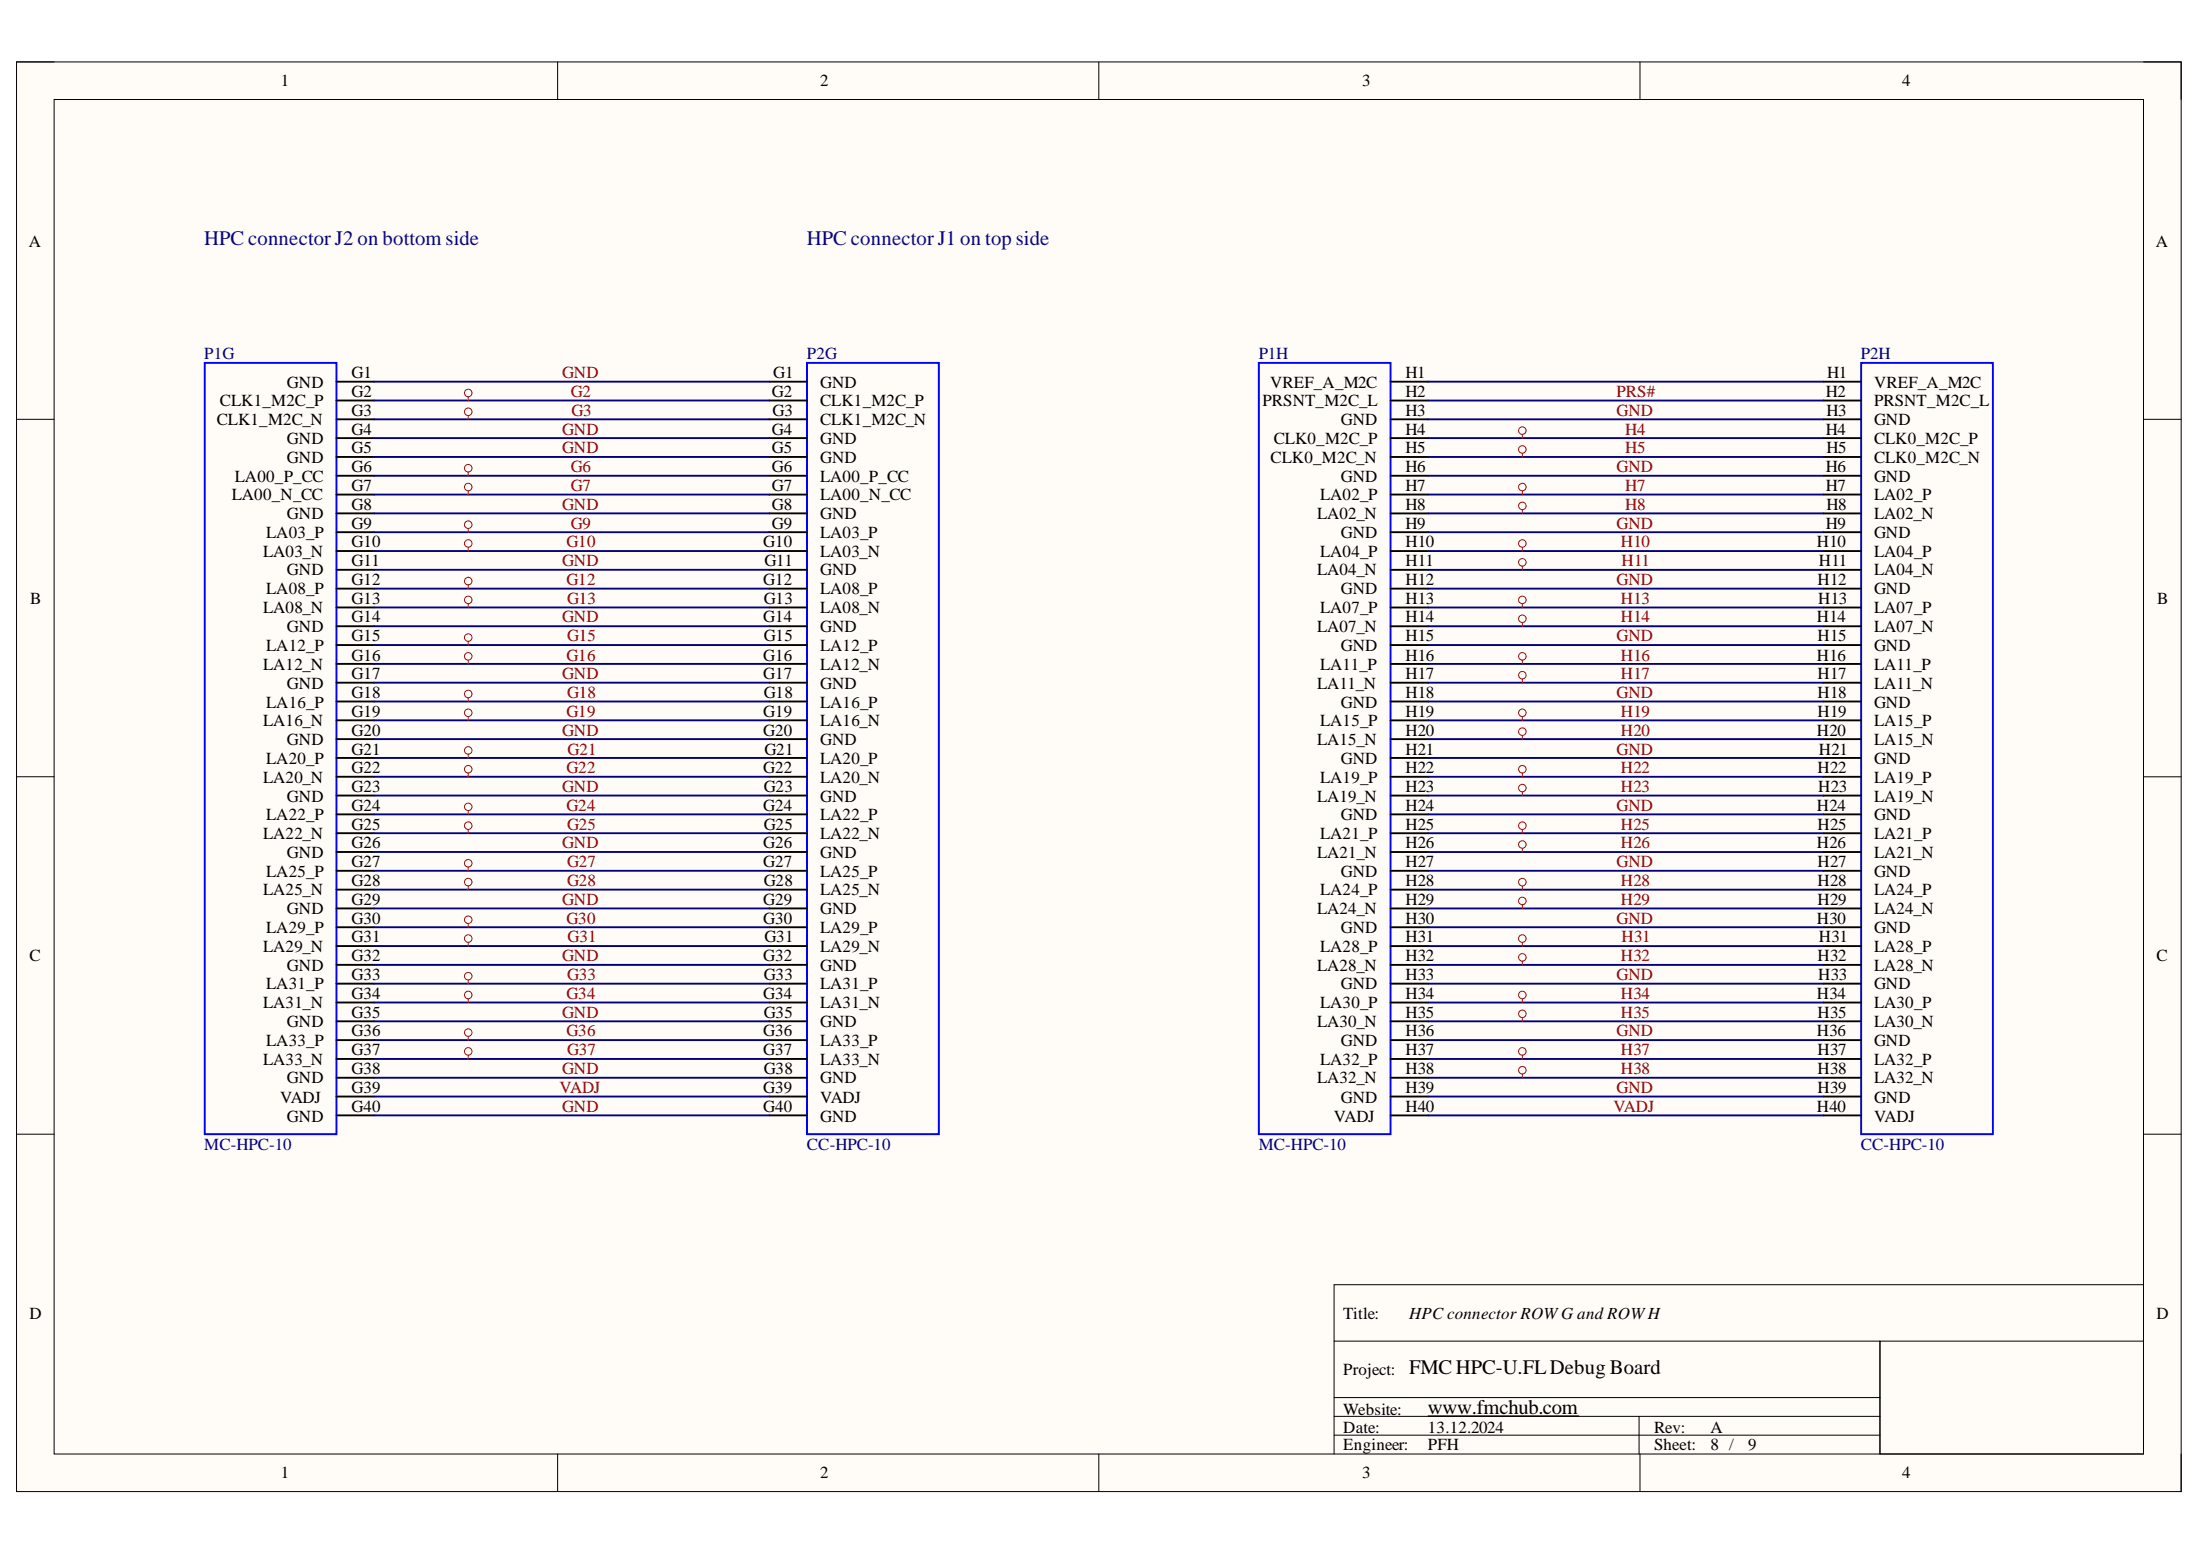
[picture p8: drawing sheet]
<svg xmlns="http://www.w3.org/2000/svg" width="297mm" height="210mm" viewBox="0 0 297 210" stroke-linecap="round" stroke-linejoin="round" font-family="sans-serif">
<path d="M2.2 8.4h292.3v192.9h-292.3z" fill-rule="evenodd" fill="#fffcf8"/>
<path d="M2.2 8.4h292.3v192.9h-292.3z" fill="none" stroke="#000" stroke-width=".14"/>
<path d="M7.3 13.4h282.1v182.9h-282.1z" fill-rule="evenodd" fill="#fffcf8"/>
<g fill="none" stroke="#000" stroke-width=".14">
<path d="M2.2 8.4h5.1M7.3 13.4h282.1v182.9h-282.1zM75.3 8.4v5M148.4 8.4v5M221.4 8.4v5M289.4 8.4h5.1v5M2.2 56.6h5.1M289.4 56.6h5.1M2.2 104.9h5.1M289.4 104.9h5.1M2.2 153.1h5.1M289.4 153.1h5.1"/>
<path d="M289.4 173.4h-109.3v22.9M75.3 196.3v5M148.4 196.3v5M180.1 181h73.7v15.3M180.1 188.7h73.7M180.1 193.7h73.7M180.1 191.2h73.7M221.3 191.2v5.1M221.4 196.3v5M253.8 181h35.6v15.3h-35.6zM294.5 196.3v5"/>
</g>
<path d="M192.8 191.1h20.4" fill="none" stroke="#000" stroke-width=".17"/>
<path d="M27.6 49h17.8v104.1h-17.8zM109 49h17.8v104.1h-17.8zM170 49h17.7v104.1h-17.7zM251.3 49h17.8v104.1h-17.8z" fill="none" stroke="#00f" stroke-width=".25"/>
<g fill="none" stroke="#000" stroke-width=".25">
<path d="M45.4 51.5h5.1M45.4 54.1h5.1M45.4 56.6h5.1M45.4 59.1h5.1M103.9 51.5h5.1M103.9 54.1h5.1M103.9 56.6h5.1M103.9 59.1h5.1M187.7 51.5h5.1M187.7 54.1h5.1M187.7 56.6h5.1M187.7 59.1h5.1"/>
<path d="M246.2 51.5h5.1M246.2 54.1h5.1M246.2 56.6h5.1M246.2 59.1h5.1M45.4 61.7h5.1M45.4 64.2h5.1M45.4 66.8h5.1M45.4 69.3h5.1M45.4 71.8h5.1M45.4 74.4h5.1M45.4 76.9h5.1M45.4 79.5h5.1"/>
<path d="M103.9 61.7h5.1M103.9 64.2h5.1M103.9 66.8h5.1M103.9 69.3h5.1M103.9 71.8h5.1M103.9 74.4h5.1M103.9 76.9h5.1M103.9 79.5h5.1M187.7 61.7h5.1M187.7 64.2h5.1M187.7 66.8h5.1M187.7 69.3h5.1"/>
<path d="M187.7 71.8h5.1M187.7 74.4h5.1M187.7 76.9h5.1M187.7 79.5h5.1M246.2 61.7h5.1M246.2 64.2h5.1M246.2 66.8h5.1M246.2 69.3h5.1M246.2 71.8h5.1M246.2 74.4h5.1M246.2 76.9h5.1M246.2 79.5h5.1"/>
<path d="M45.4 82h5.1M45.4 84.5h5.1M45.4 87.1h5.1M45.4 89.6h5.1M45.4 92.2h5.1M45.4 94.7h5.1M45.4 97.2h5.1M45.4 99.8h5.1M103.9 82h5.1M103.9 84.5h5.1M103.9 87.1h5.1M103.9 89.6h5.1"/>
<path d="M103.9 92.2h5.1M103.9 94.7h5.1M103.9 97.2h5.1M103.9 99.8h5.1M187.7 82h5.1M187.7 87.1h5.1M187.7 89.6h5.1M187.7 92.2h5.1M187.7 94.7h5.1M187.7 97.2h5.1M187.7 99.8h5.1M187.7 84.5h5.1"/>
<path d="M246.2 82h5.1M246.2 87.1h5.1M246.2 89.6h5.1M246.2 92.2h5.1M246.2 94.7h5.1M246.2 97.2h5.1M246.2 99.8h5.1M246.2 84.5h5.1M45.4 102.3h5.1M45.4 104.9h5.1M45.4 107.4h5.1M45.4 109.9h5.1"/>
<path d="M45.4 112.5h5.1M45.4 115h5.1M45.4 117.5h5.1M103.9 102.3h5.1M103.9 104.9h5.1M103.9 107.4h5.1M103.9 109.9h5.1M103.9 112.5h5.1M103.9 115h5.1M103.9 117.5h5.1M187.7 102.3h5.1M187.7 104.9h5.1"/>
<path d="M187.7 109.9h5.1M187.7 112.5h5.1M187.7 115h5.1M187.7 117.5h5.1M187.7 107.4h5.1M246.2 102.3h5.1M246.2 104.9h5.1M246.2 109.9h5.1M246.2 112.5h5.1M246.2 115h5.1M246.2 117.5h5.1M246.2 107.4h5.1"/>
<path d="M45.4 120.1h5.1M45.4 122.6h5.1M45.4 125.2h5.1M45.4 127.7h5.1M45.4 130.2h5.1M45.4 132.8h5.1M45.4 135.3h5.1M45.4 137.9h5.1M103.9 120.1h5.1M103.9 122.6h5.1M103.9 125.2h5.1M103.9 127.7h5.1"/>
<path d="M103.9 130.2h5.1M103.9 132.8h5.1M103.9 135.3h5.1M103.9 137.9h5.1M187.7 120.1h5.1M187.7 122.6h5.1M187.7 125.2h5.1M187.7 132.8h5.1M187.7 135.3h5.1M187.7 137.9h5.1M187.7 127.7h5.1M187.7 130.2h5.1"/>
<path d="M246.2 120.1h5.1M246.2 122.6h5.1M246.2 125.2h5.1M246.2 132.8h5.1M246.2 135.3h5.1M246.2 137.9h5.1M246.2 127.7h5.1M246.2 130.2h5.1M45.4 140.4h5.1M45.4 142.9h5.1M45.4 145.5h5.1M45.4 148h5.1"/>
<path d="M45.4 150.6h5.1M103.9 140.4h5.1M103.9 142.9h5.1M103.9 145.5h5.1M103.9 148h5.1M103.9 150.6h5.1M187.7 140.4h5.1M187.7 142.9h5.1M187.7 145.5h5.1M187.7 148h5.1M187.7 150.6h5.1M246.2 140.4h5.1"/>
<path d="M246.2 142.9h5.1M246.2 145.5h5.1M246.2 148h5.1M246.2 150.6h5.1"/>
</g>
<g fill="none" stroke="#000080" stroke-width=".25">
<path d="M50.5 51.5h53.4M50.5 54.1h53.4M50.5 56.6h53.4M50.5 59.1h53.4M192.8 51.5h53.4M192.8 54.1h53.4M192.8 56.6h53.4M192.8 59.1h53.4M50.5 61.7h53.4M50.5 64.2h53.4M50.5 66.8h53.4M50.5 69.3h53.4"/>
<path d="M50.5 71.8h53.4M50.5 74.4h53.4M50.5 76.9h53.4M50.5 79.5h53.4M192.8 61.7h53.4M192.8 64.2h53.4M192.8 66.8h53.4M192.8 69.3h53.4M192.8 71.8h53.4M192.8 74.4h53.4M192.8 76.9h53.4M192.8 79.5h53.4"/>
<path d="M50.5 82h53.4M50.5 84.5h53.4M50.5 87.1h53.4M50.5 89.6h53.4M50.5 92.2h53.4M50.5 94.7h53.4M50.5 97.2h53.4M50.5 99.8h53.4M192.8 82h53.4M192.8 87.1h53.4M192.8 89.6h53.4M192.8 92.2h53.4"/>
<path d="M192.8 94.7h53.4M192.8 97.2h53.4M192.8 99.8h53.4M192.8 84.5h53.4M50.5 102.3h53.4M50.5 104.9h53.4M50.5 107.4h53.4M50.5 109.9h53.4M50.5 112.5h53.4M50.5 115h53.4M50.5 117.5h53.4M192.8 102.3h53.4"/>
<path d="M192.8 104.9h53.4M192.8 109.9h53.4M192.8 112.5h53.4M192.8 115h53.4M192.8 117.5h53.4M192.8 107.4h53.4M50.5 120.1h53.4M50.5 122.6h53.4M50.5 125.2h53.4M50.5 127.7h53.4M50.5 130.2h53.4M50.5 132.8h53.4"/>
<path d="M50.5 135.3h53.4M50.5 137.9h53.4M192.8 120.1h53.4M192.8 122.6h53.4M192.8 125.2h53.4M192.8 132.8h53.4M192.8 135.3h53.4M192.8 137.9h53.4M192.8 127.7h53.4M192.8 130.2h53.4M50.5 140.4h53.4M50.5 142.9h53.4"/>
<path d="M50.5 145.5h53.4M50.5 150.6h53.4M50.5 148h53.4M192.8 140.4h53.4M192.8 142.9h53.4M192.8 145.5h53.4M192.8 148h53.4M192.8 150.6h53.4"/>
</g>
<g fill="none" stroke="#f00" stroke-width=".14">
<path d="M63.2 53.6v.5M63.2 56.1v.5M205.5 58.6v.5M63.2 63.7v.5M63.2 66.2v.6M63.2 71.3v.5M63.2 73.9v.5M63.2 78.9v.6M205.5 61.2v.5M205.5 66.2v.6M205.5 68.8v.5M205.5 73.9v.5"/>
<path d="M205.5 76.4v.5M63.2 81.5v.5M63.2 86.6v.5M63.2 89.1v.5M63.2 94.2v.5M63.2 96.7v.5M205.5 81.5v.5M205.5 84v.5M205.5 89.1v.5M205.5 91.6v.6M205.5 96.7v.5M205.5 99.3v.5"/>
<path d="M63.2 101.8v.5M63.2 104.3v.6M63.2 109.4v.5M63.2 112v.5M63.2 117v.5M63.2 119.6v.5M205.5 104.3v.6M205.5 106.9v.5M205.5 112v.5M205.5 114.5v.5M205.5 119.6v.5M63.2 124.7v.5"/>
<path d="M63.2 127.2v.5M63.2 132.3v.5M63.2 134.8v.5M63.2 139.9v.5M205.5 122.1v.5M205.5 127.2v.5M205.5 129.7v.5M205.5 134.8v.5M205.5 137.4v.5M63.2 142.4v.5M205.5 142.4v.5M205.5 145v.5"/>
<circle cx="63.2" cy="53" r=".51"/>
<circle cx="63.2" cy="55.6" r=".51"/>
<circle cx="205.5" cy="58.1" r=".51"/>
<circle cx="63.2" cy="73.4" r=".51"/>
<circle cx="63.2" cy="65.7" r=".51"/>
<circle cx="63.2" cy="78.4" r=".51"/>
<circle cx="63.2" cy="70.8" r=".51"/>
<circle cx="63.2" cy="63.2" r=".51"/>
<circle cx="205.5" cy="73.4" r=".51"/>
<circle cx="205.5" cy="68.3" r=".51"/>
<circle cx="205.5" cy="65.7" r=".51"/>
<circle cx="205.5" cy="75.9" r=".51"/>
<circle cx="205.5" cy="60.7" r=".51"/>
<circle cx="63.2" cy="93.7" r=".51"/>
<circle cx="63.2" cy="88.6" r=".51"/>
<circle cx="63.2" cy="86.1" r=".51"/>
<circle cx="63.2" cy="81" r=".51"/>
<circle cx="63.2" cy="96.2" r=".51"/>
<circle cx="205.5" cy="98.8" r=".51"/>
<circle cx="205.5" cy="88.6" r=".51"/>
<circle cx="205.5" cy="83.5" r=".51"/>
<circle cx="205.5" cy="81" r=".51"/>
<circle cx="205.5" cy="91.1" r=".51"/>
<circle cx="205.5" cy="96.2" r=".51"/>
<circle cx="63.2" cy="108.9" r=".51"/>
<circle cx="63.2" cy="101.3" r=".51"/>
<circle cx="63.2" cy="116.5" r=".51"/>
<circle cx="63.2" cy="119.1" r=".51"/>
<circle cx="63.2" cy="103.8" r=".51"/>
<circle cx="63.2" cy="111.5" r=".51"/>
<circle cx="205.5" cy="114" r=".51"/>
<circle cx="205.5" cy="106.4" r=".51"/>
<circle cx="205.5" cy="119.1" r=".51"/>
<circle cx="205.5" cy="111.5" r=".51"/>
<circle cx="205.5" cy="103.8" r=".51"/>
<circle cx="63.2" cy="139.4" r=".51"/>
<circle cx="63.2" cy="124.1" r=".51"/>
<circle cx="63.2" cy="131.8" r=".51"/>
<circle cx="63.2" cy="134.3" r=".51"/>
<circle cx="63.2" cy="126.7" r=".51"/>
<circle cx="205.5" cy="129.2" r=".51"/>
<circle cx="205.5" cy="136.8" r=".51"/>
<circle cx="205.5" cy="121.6" r=".51"/>
<circle cx="205.5" cy="134.3" r=".51"/>
<circle cx="205.5" cy="126.7" r=".51"/>
<circle cx="63.2" cy="141.9" r=".51"/>
<circle cx="205.5" cy="144.5" r=".51"/>
<circle cx="205.5" cy="141.9" r=".51"/>
</g>
<g font-size="2.8" fill="#11037f">
<text x="27.6" y="33.1">HPC connector J2 on bottom side</text>
<text x="109" y="33.1">HPC connector J1 on top side</text>
</g>
<g font-size="2.8">
<text x="190.3" y="185.5">FMC HPC-U.FLDebug Board</text>
<text x="192.8" y="190.9">www.fmchub.com</text>
</g>
<g font-size="2.3">
<text x="37.9" y="11.7">1</text>
<text x="110.7" y="11.7">2</text>
<text x="183.9" y="11.7">3</text>
<text x="256.8" y="11.7">4</text>
<text x="3.9" y="33.3">A</text>
<text x="291.1" y="33.3">A</text>
<text x="38.7" y="52.3">GND</text>
<text x="47.5" y="51.1">G1</text>
<text x="47.5" y="53.6">G2</text>
<text x="104.2" y="53.6">G2</text>
<text x="104.4" y="51.1">G1</text>
<text x="110.7" y="52.3">GND</text>
<text x="171.5" y="52.3">VREF_A_M2C</text>
<text x="189.7" y="51.1">H1</text>
<text x="189.7" y="53.6">H2</text>
<text x="246.5" y="53.6">H2</text>
<text x="246.7" y="51.1">H1</text>
<text x="253" y="52.3">VREF_A_M2C</text>
<text x="29.3" y="57.4">CLK1_M2C_N</text>
<text x="29.7" y="54.9">CLK1_M2C_P</text>
<text x="38.7" y="59.9">GND</text>
<text x="47.5" y="56.1">G3</text>
<text x="47.5" y="58.7">G4</text>
<text x="104.2" y="58.7">G4</text>
<text x="104.3" y="56.1">G3</text>
<text x="110.7" y="54.9">CLK1_M2C_P</text>
<text x="110.7" y="57.4">CLK1_M2C_N</text>
<text x="110.7" y="59.9">GND</text>
<text x="170.5" y="54.9">PRSNT_M2C_L</text>
<text x="172" y="59.9">CLK0_M2C_P</text>
<text x="181" y="57.4">GND</text>
<text x="189.7" y="56.1">H3</text>
<text x="189.7" y="58.7">H4</text>
<text x="246.5" y="58.7">H4</text>
<text x="246.6" y="56.1">H3</text>
<text x="253" y="54.9">PRSNT_M2C_L</text>
<text x="253" y="57.4">GND</text>
<text x="253" y="59.9">CLK0_M2C_P</text>
<text x="31.7" y="65">LA00_P_CC</text>
<text x="38.7" y="62.5">GND</text>
<text x="47.5" y="61.2">G5</text>
<text x="47.5" y="63.7">G6</text>
<text x="104.2" y="61.2">G5</text>
<text x="104.2" y="63.7">G6</text>
<text x="110.7" y="62.5">GND</text>
<text x="110.7" y="65">LA00_P_CC</text>
<text x="171.6" y="62.5">CLK0_M2C_N</text>
<text x="181" y="65">GND</text>
<text x="189.7" y="61.2">H5</text>
<text x="189.7" y="63.7">H6</text>
<text x="246.5" y="63.7">H6</text>
<text x="246.6" y="61.2">H5</text>
<text x="253" y="62.5">CLK0_M2C_N</text>
<text x="253" y="65">GND</text>
<text x="31.3" y="67.5">LA00_N_CC</text>
<text x="38.7" y="70.1">GND</text>
<text x="47.5" y="66.3">G7</text>
<text x="47.5" y="68.8">G8</text>
<text x="47.5" y="71.3">G9</text>
<text x="104.2" y="66.3">G7</text>
<text x="104.2" y="68.8">G8</text>
<text x="104.2" y="71.3">G9</text>
<text x="110.7" y="67.5">LA00_N_CC</text>
<text x="110.7" y="70.1">GND</text>
<text x="177.8" y="70.1">LA02_N</text>
<text x="178.2" y="67.5">LA02_P</text>
<text x="189.7" y="66.3">H7</text>
<text x="189.7" y="68.8">H8</text>
<text x="189.7" y="71.3">H9</text>
<text x="246.5" y="66.3">H7</text>
<text x="246.5" y="71.3">H9</text>
<text x="246.6" y="68.8">H8</text>
<text x="253" y="67.5">LA02_P</text>
<text x="253" y="70.1">LA02_N</text>
<text x="35.5" y="75.1">LA03_N</text>
<text x="36" y="72.6">LA03_P</text>
<text x="38.7" y="77.7">GND</text>
<text x="47.5" y="73.9">G10</text>
<text x="47.5" y="76.4">G11</text>
<text x="103" y="73.9">G10</text>
<text x="103.2" y="76.4">G11</text>
<text x="110.7" y="72.6">LA03_P</text>
<text x="110.7" y="75.1">LA03_N</text>
<text x="110.7" y="77.7">GND</text>
<text x="177.8" y="77.7">LA04_N</text>
<text x="178.2" y="75.1">LA04_P</text>
<text x="181" y="72.6">GND</text>
<text x="189.7" y="73.9">H10</text>
<text x="189.7" y="76.4">H11</text>
<text x="245.3" y="73.9">H10</text>
<text x="245.6" y="76.4">H11</text>
<text x="253" y="72.6">GND</text>
<text x="253" y="75.1">LA04_P</text>
<text x="253" y="77.7">LA04_N</text>
<text x="4.1" y="81.5">B</text>
<text x="35.5" y="82.8">LA08_N</text>
<text x="36" y="80.2">LA08_P</text>
<text x="47.5" y="78.9">G12</text>
<text x="47.5" y="81.5">G13</text>
<text x="103" y="78.9">G12</text>
<text x="103.1" y="81.5">G13</text>
<text x="110.7" y="80.2">LA08_P</text>
<text x="110.7" y="82.8">LA08_N</text>
<text x="178.2" y="82.8">LA07_P</text>
<text x="181" y="80.2">GND</text>
<text x="189.7" y="78.9">H12</text>
<text x="189.7" y="81.5">H13</text>
<text x="245.4" y="78.9">H12</text>
<text x="245.5" y="81.5">H13</text>
<text x="253" y="80.2">GND</text>
<text x="253" y="82.8">LA07_P</text>
<text x="291.3" y="81.5">B</text>
<text x="36" y="87.8">LA12_P</text>
<text x="38.7" y="85.3">GND</text>
<text x="47.5" y="84">G14</text>
<text x="47.5" y="86.6">G15</text>
<text x="47.5" y="89.2">G16</text>
<text x="103" y="84">G14</text>
<text x="103" y="89.2">G16</text>
<text x="103.1" y="86.6">G15</text>
<text x="110.7" y="85.3">GND</text>
<text x="110.7" y="87.8">LA12_P</text>
<text x="177.8" y="85.3">LA07_N</text>
<text x="181" y="87.8">GND</text>
<text x="189.7" y="84">H14</text>
<text x="189.7" y="86.6">H15</text>
<text x="189.7" y="89.2">H16</text>
<text x="245.3" y="84">H14</text>
<text x="245.3" y="89.2">H16</text>
<text x="245.4" y="86.6">H15</text>
<text x="253" y="85.3">LA07_N</text>
<text x="253" y="87.8">GND</text>
<text x="35.5" y="90.4">LA12_N</text>
<text x="36" y="95.5">LA16_P</text>
<text x="38.7" y="93">GND</text>
<text x="47.5" y="91.7">G17</text>
<text x="47.5" y="94.2">G18</text>
<text x="103" y="91.7">G17</text>
<text x="103.1" y="94.2">G18</text>
<text x="110.7" y="90.4">LA12_N</text>
<text x="110.7" y="93">GND</text>
<text x="110.7" y="95.5">LA16_P</text>
<text x="177.8" y="93">LA11_N</text>
<text x="178.2" y="90.4">LA11_P</text>
<text x="181" y="95.5">GND</text>
<text x="189.7" y="91.7">H17</text>
<text x="189.7" y="94.2">H18</text>
<text x="245.4" y="91.7">H17</text>
<text x="245.4" y="94.2">H18</text>
<text x="253" y="90.4">LA11_P</text>
<text x="253" y="93">LA11_N</text>
<text x="253" y="95.5">GND</text>
<text x="35.5" y="98.1">LA16_N</text>
<text x="38.7" y="100.6">GND</text>
<text x="47.5" y="96.8">G19</text>
<text x="47.5" y="99.3">G20</text>
<text x="47.5" y="101.9">G21</text>
<text x="103" y="96.8">G19</text>
<text x="103" y="99.3">G20</text>
<text x="103.2" y="101.9">G21</text>
<text x="110.7" y="98.1">LA16_N</text>
<text x="110.7" y="100.6">GND</text>
<text x="177.8" y="100.6">LA15_N</text>
<text x="178.2" y="98.1">LA15_P</text>
<text x="189.7" y="96.8">H19</text>
<text x="189.7" y="99.3">H20</text>
<text x="189.7" y="101.9">H21</text>
<text x="245.3" y="99.3">H20</text>
<text x="245.4" y="96.8">H19</text>
<text x="245.6" y="101.9">H21</text>
<text x="253" y="98.1">LA15_P</text>
<text x="253" y="100.6">LA15_N</text>
<text x="35.5" y="105.7">LA20_N</text>
<text x="36" y="103.1">LA20_P</text>
<text x="47.5" y="104.4">G22</text>
<text x="47.5" y="106.9">G23</text>
<text x="103" y="104.4">G22</text>
<text x="103.1" y="106.9">G23</text>
<text x="110.7" y="103.1">LA20_P</text>
<text x="110.7" y="105.7">LA20_N</text>
<text x="178.2" y="105.7">LA19_P</text>
<text x="181" y="103.1">GND</text>
<text x="189.7" y="104.4">H22</text>
<text x="189.7" y="106.9">H23</text>
<text x="245.4" y="104.4">H22</text>
<text x="245.5" y="106.9">H23</text>
<text x="253" y="103.1">GND</text>
<text x="253" y="105.7">LA19_P</text>
<text x="35.5" y="113.3">LA22_N</text>
<text x="36" y="110.7">LA22_P</text>
<text x="38.7" y="108.2">GND</text>
<text x="47.5" y="109.5">G24</text>
<text x="47.5" y="112">G25</text>
<text x="103" y="109.5">G24</text>
<text x="103.1" y="112">G25</text>
<text x="110.7" y="108.2">GND</text>
<text x="110.7" y="110.7">LA22_P</text>
<text x="110.7" y="113.3">LA22_N</text>
<text x="177.8" y="108.2">LA19_N</text>
<text x="178.2" y="113.3">LA21_P</text>
<text x="181" y="110.7">GND</text>
<text x="189.7" y="109.5">H24</text>
<text x="189.7" y="112">H25</text>
<text x="245.3" y="109.5">H24</text>
<text x="245.4" y="112">H25</text>
<text x="253" y="108.2">LA19_N</text>
<text x="253" y="110.7">GND</text>
<text x="253" y="113.3">LA21_P</text>
<text x="36" y="118.3">LA25_P</text>
<text x="38.7" y="115.8">GND</text>
<text x="47.5" y="114.5">G26</text>
<text x="47.5" y="117.1">G27</text>
<text x="47.5" y="119.6">G28</text>
<text x="103" y="114.5">G26</text>
<text x="103" y="117.1">G27</text>
<text x="103.1" y="119.6">G28</text>
<text x="110.7" y="115.8">GND</text>
<text x="110.7" y="118.3">LA25_P</text>
<text x="177.8" y="115.8">LA21_N</text>
<text x="181" y="118.3">GND</text>
<text x="189.7" y="114.5">H26</text>
<text x="189.7" y="117.1">H27</text>
<text x="189.7" y="119.6">H28</text>
<text x="245.3" y="114.5">H26</text>
<text x="245.4" y="117.1">H27</text>
<text x="245.4" y="119.6">H28</text>
<text x="253" y="115.8">LA21_N</text>
<text x="253" y="118.3">GND</text>
<text x="35.5" y="120.9">LA25_N</text>
<text x="36" y="125.9">LA29_P</text>
<text x="38.7" y="123.4">GND</text>
<text x="47.5" y="122.1">G29</text>
<text x="47.5" y="124.7">G30</text>
<text x="103" y="122.1">G29</text>
<text x="103" y="124.7">G30</text>
<text x="110.7" y="120.9">LA25_N</text>
<text x="110.7" y="123.4">GND</text>
<text x="110.7" y="125.9">LA29_P</text>
<text x="177.8" y="123.4">LA24_N</text>
<text x="178.2" y="120.9">LA24_P</text>
<text x="181" y="125.9">GND</text>
<text x="189.7" y="122.1">H29</text>
<text x="189.7" y="124.7">H30</text>
<text x="245.3" y="124.7">H30</text>
<text x="245.4" y="122.1">H29</text>
<text x="253" y="120.9">LA24_P</text>
<text x="253" y="123.4">LA24_N</text>
<text x="253" y="125.9">GND</text>
<text x="4" y="129.7">C</text>
<text x="35.5" y="128.5">LA29_N</text>
<text x="38.7" y="131">GND</text>
<text x="47.5" y="127.2">G31</text>
<text x="47.5" y="129.7">G32</text>
<text x="103" y="129.7">G32</text>
<text x="103.2" y="127.2">G31</text>
<text x="110.7" y="128.5">LA29_N</text>
<text x="110.7" y="131">GND</text>
<text x="177.8" y="131">LA28_N</text>
<text x="178.2" y="128.5">LA28_P</text>
<text x="189.7" y="127.2">H31</text>
<text x="189.7" y="129.7">H32</text>
<text x="245.4" y="129.7">H32</text>
<text x="245.6" y="127.2">H31</text>
<text x="253" y="128.5">LA28_P</text>
<text x="253" y="131">LA28_N</text>
<text x="291.2" y="129.7">C</text>
<text x="35.5" y="136.1">LA31_N</text>
<text x="36" y="133.6">LA31_P</text>
<text x="47.5" y="132.3">G33</text>
<text x="47.5" y="134.8">G34</text>
<text x="47.5" y="137.4">G35</text>
<text x="103" y="134.8">G34</text>
<text x="103.1" y="132.3">G33</text>
<text x="103.1" y="137.4">G35</text>
<text x="110.7" y="133.6">LA31_P</text>
<text x="110.7" y="136.1">LA31_N</text>
<text x="178.2" y="136.1">LA30_P</text>
<text x="181" y="133.6">GND</text>
<text x="189.7" y="132.3">H33</text>
<text x="189.7" y="134.8">H34</text>
<text x="189.7" y="137.4">H35</text>
<text x="245.3" y="134.8">H34</text>
<text x="245.4" y="137.4">H35</text>
<text x="245.5" y="132.3">H33</text>
<text x="253" y="133.6">GND</text>
<text x="253" y="136.1">LA30_P</text>
<text x="35.5" y="143.7">LA33_N</text>
<text x="36" y="141.2">LA33_P</text>
<text x="38.7" y="138.6">GND</text>
<text x="47.5" y="139.9">G36</text>
<text x="47.5" y="142.4">G37</text>
<text x="103" y="139.9">G36</text>
<text x="103" y="142.4">G37</text>
<text x="110.7" y="138.6">GND</text>
<text x="110.7" y="141.2">LA33_P</text>
<text x="110.7" y="143.7">LA33_N</text>
<text x="177.8" y="138.6">LA30_N</text>
<text x="178.2" y="143.7">LA32_P</text>
<text x="181" y="141.2">GND</text>
<text x="189.7" y="139.9">H36</text>
<text x="189.7" y="142.4">H37</text>
<text x="245.3" y="139.9">H36</text>
<text x="245.4" y="142.4">H37</text>
<text x="253" y="138.6">LA30_N</text>
<text x="253" y="141.2">GND</text>
<text x="253" y="143.7">LA32_P</text>
<text x="37.8" y="148.9">VADJ</text>
<text x="38.7" y="146.2">GND</text>
<text x="47.5" y="145">G38</text>
<text x="47.5" y="147.5">G39</text>
<text x="103" y="147.5">G39</text>
<text x="103.1" y="145">G38</text>
<text x="110.7" y="146.2">GND</text>
<text x="110.7" y="148.9">VADJ</text>
<text x="177.8" y="146.2">LA32_N</text>
<text x="181" y="148.9">GND</text>
<text x="189.7" y="145">H38</text>
<text x="189.7" y="147.5">H39</text>
<text x="245.4" y="145">H38</text>
<text x="245.4" y="147.5">H39</text>
<text x="253" y="146.2">LA32_N</text>
<text x="253" y="148.9">GND</text>
<text x="38.7" y="151.4">GND</text>
<text x="47.5" y="150.1">G40</text>
<text x="103" y="150.1">G40</text>
<text x="110.7" y="151.4">GND</text>
<text x="180.1" y="151.4">VADJ</text>
<text x="189.7" y="150.1">H40</text>
<text x="245.3" y="150.1">H40</text>
<text x="253" y="151.4">VADJ</text>
<text x="4" y="178">D</text>
<text x="181.4" y="178">Title:</text>
<text x="190.3" y="178">HPC connector ROWG and ROWH</text>
<text x="291.2" y="178">D</text>
<text x="181.4" y="185.6">Project:</text>
<text x="181.4" y="190.9">Website:</text>
<text x="181.4" y="193.5">Date:</text>
<text x="181.4" y="195.8">Engineer:</text>
<text x="192.8" y="193.5">13.12.2024</text>
<text x="192.8" y="195.8">PFH</text>
<text x="223.3" y="193.5">Rev:</text>
<text x="223.3" y="195.8">Sheet:</text>
<text x="230.9" y="195.8">8 /</text>
<text x="230.9" y="193.5">A</text>
<text x="236" y="195.8">9</text>
<text x="37.9" y="199.6">1</text>
<text x="110.7" y="199.6">2</text>
<text x="183.9" y="199.6">3</text>
<text x="256.8" y="199.6">4</text>
</g>
<g font-size="2.3" fill="#000080">
<text x="27.6" y="48.5">P1G</text>
<text x="109" y="48.5">P2G</text>
<text x="170" y="48.5">P1H</text>
<text x="251.2" y="48.5">P2H</text>
<text x="27.6" y="155.2">MC-HPC-10</text>
<text x="109" y="155.2">CC-HPC-10</text>
<text x="170" y="155.2">MC-HPC-10</text>
<text x="251.2" y="155.2">CC-HPC-10</text>
</g>
<g font-size="2.3" fill="#800000">
<text x="75.9" y="51.1">GND</text>
<text x="77.1" y="53.6">G2</text>
<text x="218.3" y="53.6">PRS#</text>
<text x="75.9" y="58.7">GND</text>
<text x="77.2" y="56.1">G3</text>
<text x="218.3" y="56.1">GND</text>
<text x="219.4" y="58.7">H4</text>
<text x="75.9" y="61.2">GND</text>
<text x="77.1" y="63.7">G6</text>
<text x="218.3" y="63.7">GND</text>
<text x="219.4" y="61.2">H5</text>
<text x="75.9" y="68.8">GND</text>
<text x="77.1" y="66.3">G7</text>
<text x="77.1" y="71.3">G9</text>
<text x="218.3" y="71.3">GND</text>
<text x="219.4" y="66.3">H7</text>
<text x="219.4" y="68.8">H8</text>
<text x="75.9" y="76.4">GND</text>
<text x="76.5" y="73.9">G10</text>
<text x="218.8" y="73.9">H10</text>
<text x="218.9" y="76.4">H11</text>
<text x="76.5" y="78.9">G12</text>
<text x="76.6" y="81.5">G13</text>
<text x="218.3" y="78.9">GND</text>
<text x="218.8" y="81.5">H13</text>
<text x="75.9" y="84">GND</text>
<text x="76.5" y="89.2">G16</text>
<text x="76.6" y="86.6">G15</text>
<text x="218.3" y="86.6">GND</text>
<text x="218.8" y="84">H14</text>
<text x="218.8" y="89.2">H16</text>
<text x="75.9" y="91.7">GND</text>
<text x="76.6" y="94.2">G18</text>
<text x="218.3" y="94.2">GND</text>
<text x="218.8" y="91.7">H17</text>
<text x="75.9" y="99.3">GND</text>
<text x="76.5" y="96.8">G19</text>
<text x="76.6" y="101.9">G21</text>
<text x="218.3" y="101.9">GND</text>
<text x="218.8" y="96.8">H19</text>
<text x="218.8" y="99.3">H20</text>
<text x="75.9" y="106.9">GND</text>
<text x="76.5" y="104.4">G22</text>
<text x="218.8" y="104.4">H22</text>
<text x="218.8" y="106.9">H23</text>
<text x="76.5" y="109.5">G24</text>
<text x="76.6" y="112">G25</text>
<text x="218.3" y="109.5">GND</text>
<text x="218.8" y="112">H25</text>
<text x="75.9" y="114.5">GND</text>
<text x="76.6" y="117.1">G27</text>
<text x="76.6" y="119.6">G28</text>
<text x="218.3" y="117.1">GND</text>
<text x="218.8" y="114.5">H26</text>
<text x="218.8" y="119.6">H28</text>
<text x="75.9" y="122.1">GND</text>
<text x="76.5" y="124.7">G30</text>
<text x="218.3" y="124.7">GND</text>
<text x="218.8" y="122.1">H29</text>
<text x="75.9" y="129.7">GND</text>
<text x="76.6" y="127.2">G31</text>
<text x="218.8" y="129.7">H32</text>
<text x="218.9" y="127.2">H31</text>
<text x="75.9" y="137.4">GND</text>
<text x="76.5" y="134.8">G34</text>
<text x="76.6" y="132.3">G33</text>
<text x="218.3" y="132.3">GND</text>
<text x="218.8" y="134.8">H34</text>
<text x="218.8" y="137.4">H35</text>
<text x="76.5" y="139.9">G36</text>
<text x="76.6" y="142.4">G37</text>
<text x="218.3" y="139.9">GND</text>
<text x="218.8" y="142.4">H37</text>
<text x="75.5" y="147.5">VADJ</text>
<text x="75.9" y="145">GND</text>
<text x="218.3" y="147.5">GND</text>
<text x="218.8" y="145">H38</text>
<text x="75.9" y="150.1">GND</text>
<text x="217.8" y="150.1">VADJ</text>
</g>
</svg>
